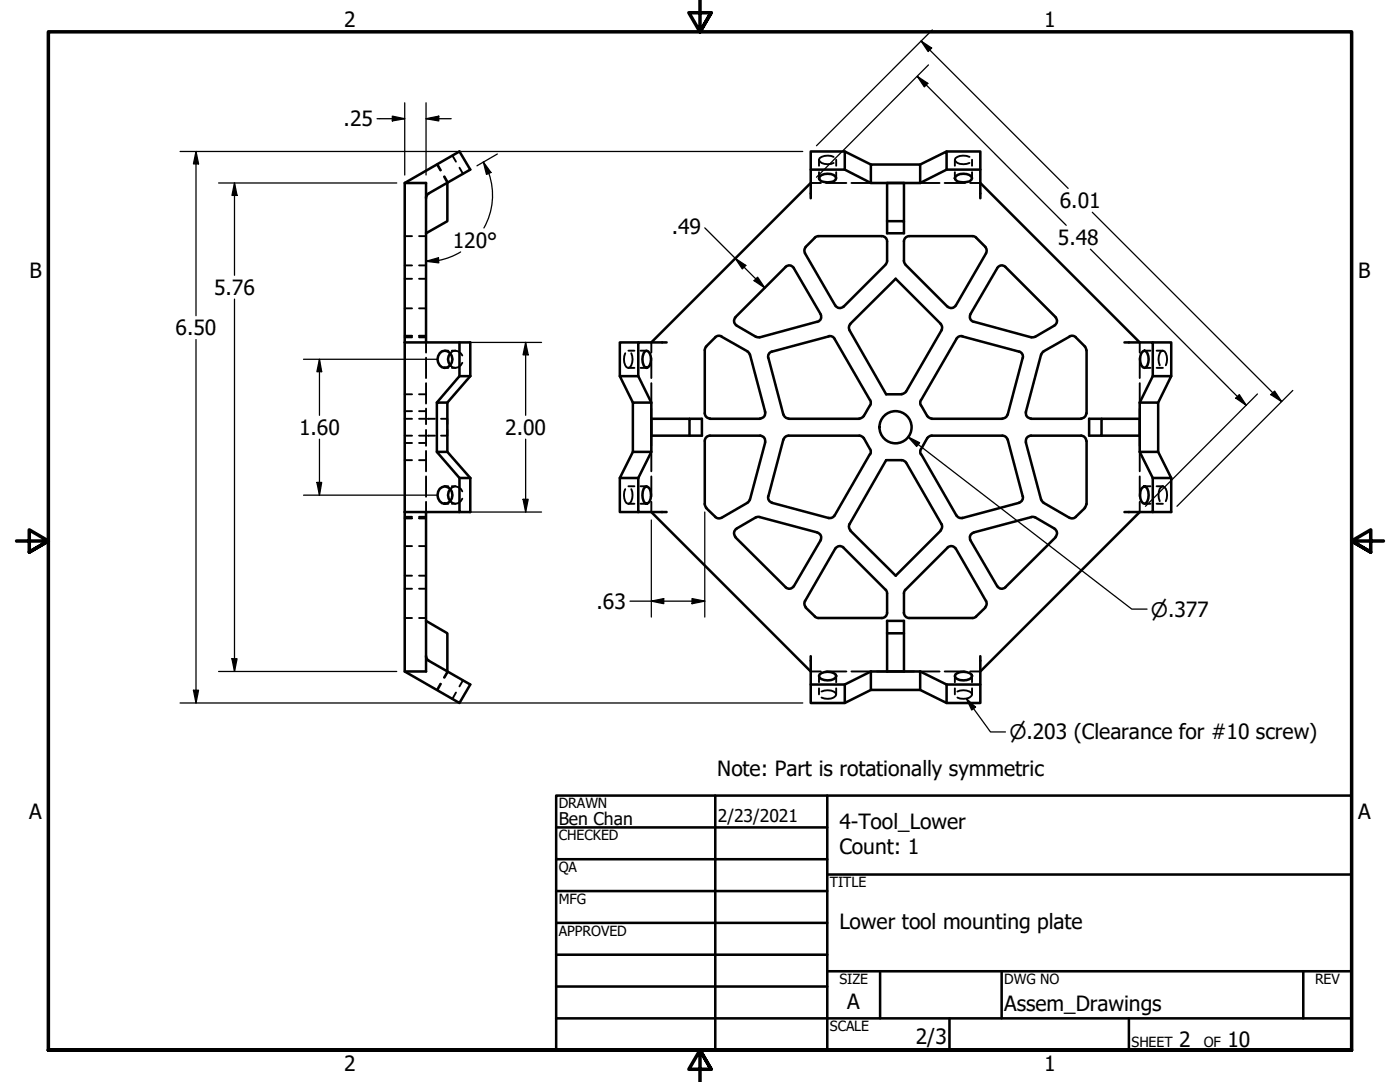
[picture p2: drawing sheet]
<svg xmlns="http://www.w3.org/2000/svg" width="279mm" height="216mm" viewBox="0 0 279 216" stroke-linecap="round" stroke-linejoin="round" font-family="sans-serif">
<!-- layer: Hidden (ANSI) -->
<g fill="none" stroke="#000" stroke-width=".38">
<path d="M87.2 32.8l.7 1.2M87.3 32.8l.7 1.2M88.6 35.2l.7 1.3M88.7 35.2l.7 1.2M90.3 31.1l.7 1.2M91.7 33.5l.7 1.2M161.8 36.5h2M163.4 31.9a2.18 2.18 0 0 0 3 .6M163.4 31.9v1.2M163.4 34.4v1.2M164.8 36.5h4.1M166.4 31.3a2.84 2.84 0 0 0-2.8 .3l-.2 .3"/>
<path d="M166.9 31.9v1.2M166.9 34.4v1.2M169.9 36.5h4.1M175 36.5h2M180.4 36.5h2M183.5 36.5h4M188.5 36.5h4.1M190.6 31.9a2.12 2.12 0 0 0 2.9 .6M190.6 31.9v1.2M190.6 34.4v1.2M193.5 31.3a2.84 2.84 0 0 0-2.8 .3l-.1 .3M193.6 36.5h2"/>
<path d="M194 31.9v1.2M194 34.4v1.2M80.8 47.1h1.4M80.8 53h1.4M80.8 55.6h1.4M83.6 47.1h1.4M83.6 53h1.4M83.6 55.6h1.4M80.8 67h1.4M80.8 61.5h1.4M80.8 67.1h1.4M80.8 67.3h1.4"/>
<path d="M80.8 78.7h1.4M83.6 67h1.4M83.6 61.5h1.4M83.6 67.1h1.4M83.6 67.3h1.4M83.6 78.7h1.4M85 68.3v2.1M85 71.4v4M85 76.5v4M88.8 73.4h.7M88.8 70h.7M89.9 70.5a1.4 1.4 0 0 1 2.4 .4"/>
<path d="M90.2 73.4h.7M90.2 70h.7M92.3 72.4a1.41 1.41 0 0 1-2.4 .5M124.8 70.5a2.84 2.84 0 0 0 .2 2.8l.4 .1M125.4 73.4h1.2M125.4 70h1.2M126 70.5a2.84 2.84 0 0 1-.3 2.8l-.3 .1M127.8 73.4h1.2M127.8 70h1.2M130 68.3v2.1M130 71.4v4M130 76.5v4"/>
<path d="M227.5 68.3v2.1M227.5 71.4v4M227.5 76.5v4M228.4 73.4h1.2M228.4 70h1.2M230.8 73.4h1.3M230.8 70h1.3M232.1 70a1.52 1.52 0 0 0-.9 1.7l.3 1.2M232.1 70a1.83 1.83 0 0 1 .8 2.3l-.2 .6M80.8 83.6h1.4M80.8 86.9h1.4M80.8 91.8h1.4"/>
<path d="M80.8 82h1.4M80.8 88.4h1.4M83.6 83.6h1.6M83.6 86.9h1.6M83.6 91.8h1.4M83.6 82h1.4M83.6 88.4h1.4M85 81.5v3.1M85 85.8v3.2M85 90v4M85 95.1v4M85.4 83.6h1.4"/>
<path d="M85.4 86.9h1.4M88 83.6h1.3v1M88.8 97h.7M89.3 85.8v1.1h-1.3M89.9 97.6a1.35 1.35 0 0 1 1.3-.6 1.35 1.35 0 0 1 1.1 1M90.2 97h.7M92.3 99.5a1.41 1.41 0 0 1-2.4 .5M124.8 97.6a2.84 2.84 0 0 0 .2 2.8l.4 .1M125.4 97h1.2M126 97.6a2.84 2.84 0 0 1-.3 2.8l-.3 .1M127.8 97h1.2M130 81.5v2.1"/>
<path d="M130 86.9v2.1M130 90v4M130 95.1v4M227.5 81.5v2.1M227.5 86.9v2.1M227.5 90v4M227.5 95.1v4M228.4 97h1.2M230.8 97h1.3M232.1 97a1.55 1.55 0 0 0-.9 1.8l.3 1.2M232.1 97a2.32 2.32 0 0 1 .6 3M80.8 117.5h1.4"/>
<path d="M80.8 103.4h1.4M80.8 109h1.4M80.8 103.1h1.4M80.8 114.9h1.4M83.6 117.5h1.4M83.6 103.4h1.4M83.6 109h1.4M83.6 103.1h1.4M83.6 114.9h1.4M85 100.1v2.1M88.8 100.5h.7M90.2 100.5h.7"/>
<path d="M125.4 100.5h1.2M127.8 100.5h1.2M130 100.1v2.1M227.5 100.1v2.1M228.4 100.5h1.2M230.8 100.5h1.3M80.8 123.3h1.4M83.6 123.3h1.4M87.9 136.4l-.7 1.3M88 136.5l-.7 1.2M89.3 134l-.7 1.2M89.4 134l-.7 1.3"/>
<path d="M91 138.2l-.7 1.2M92.4 135.8l-.7 1.2M161.8 134h2M163.4 134.9v1.2M163.4 137.4v1.2M164 138a2.84 2.84 0 0 1 2.8 .2l.1 .4M164.8 134h4.1M166.9 138.6a2.12 2.12 0 0 1-2.9 .6M166.9 134.9v1.2M166.9 137.4v1.2M169.9 134h4.1M175 134h2"/>
<path d="M180.4 134h2M183.5 134h4M188.5 134h4.1M190.6 134.9v1.2M190.6 137.4v1.2M191.1 138a2.84 2.84 0 0 1 2.8 .2l.1 .4M193.6 134h2M194 138.6a2.18 2.18 0 0 1-2.9 .6M194 134.9v1.2M194 137.4v1.2"/>
</g>
<!-- layer: Visible (ANSI) -->
<g fill="none" stroke="#000" stroke-width=".51">
<path d="M80.8 36.5l10.9-6.3 2.2 3.6-8.4 4.8M85.6 38.6l-.4 .4-.2 .5M89.3 36.5v7.6l-4.3 2.4M161.8 36.5l-31.8 31.8M163.6 35.2a2.49 2.49 0 0 1 3.2 0l.1 .4a1.41 1.41 0 0 1-1.7 .8l-1.2-.2-.4-.3-.2-.3zM168.6 33.8l5.2 2.7h9.8l5.3-2.7M168.6 33.8h-6.8v5.8M168.6 30.2h-6.8v3.6M173.8 36.5v-3.7h9.8v3.7M173.8 32.8l-5.2-2.6v3.6M183.6 32.8l5.3-2.6v3.6M188.9 33.8h6.7v5.8"/>
<path d="M188.9 30.2h6.7v3.6M190.7 35.2a2.49 2.49 0 0 1 3.2 0l.1 .4-.1 .3a2.73 2.73 0 0 1-3.2 0l-.1-.3zM195.6 36.5l31.9 31.8M158.4 53.5a1.05 1.05 0 0 0-1.6-.2l-10.1 10M158.4 53.5l5.4 9.2M160.8 49.3a1.05 1.05 0 0 0-.1 1.2l6 10.5M163.4 47.1l-.8 .3-1.8 1.9M163.4 47.1h12.6a1.05 1.05 0 0 1 1 1.1M176.7 52.8l-8.4 8.4M177 52l-.3 .8M177 44.1h3.4v2.4h-3.4v-10h3.4v7.6M177 48.2v3.9"/>
<path d="M180.4 52l.3 .8M180.4 48.2v3.9M180.7 52.8l8.4 8.4M194.1 47.1h-12.6a1.05 1.05 0 0 0-1.1 1.1M194.1 47.1l.7 .3 1.9 1.9M196.6 49.3a1.1 1.1 0 0 1 .2 1.2l-6.1 10.4a1.05 1.05 0 0 1-1.6 .3M199 53.5l-5.3 9.2a1.05 1.05 0 0 0 .6 1.5M199 53.5a1.05 1.05 0 0 1 1.7-.2l10 10M80.8 68.3v-31.8h4.2v31.8M80.8 68.3h13.1v6.8M80.8 68.3v33.9M87.8 70.5a1.47 1.47 0 0 1 1.7-.3 1.47 1.47 0 0 1 .8 1.5 1.51 1.51 0 0 1-1.5 1.7 1.51 1.51 0 0 1-1.5-1.7l.1-.6z"/>
<path d="M89.9 70.5a1.86 1.86 0 0 0 0 2.4M91.7 68.3v6.8M93.9 75.1l-4.6 5.2v9.9l4.6 5.2M93.9 75.1h-2.2l-4.5 5.2M127.4 75.1l2.6 5.2v9.9l-2.6 5.2M127.4 75.1h-3.7l2.6 5.2M127.4 68.3h-3.7v6.8M128.7 70.1l.3-.1a2.16 2.16 0 0 1 .3 3.3l-.3 .1a1.83 1.83 0 0 1-.7-2.3zM133 68.3h-5.6v6.8M141 69.1l-.3 .8v12.6a1.05 1.05 0 0 0 1 1M144 67.1a1.05 1.05 0 0 0-1.3 .2l-1.8 1.9M144 67.2l5.2 2.9"/>
<path d="M146.8 63.3a1.05 1.05 0 0 0 .2 1.6M147 65l3.8 2.2M149.1 70.1l.5 .7M149.7 70.7l3 11.5M150.8 67.2l.8 .1M153.4 71.4l2.9 11.3M163.1 64.2l-11.5 3.1M163.8 62.7a1.05 1.05 0 0 1-.7 1.5M165.4 67.1a1.05 1.05 0 0 1 1.1 .5l7.1 12.2M165.4 67.1l-11.3 3a1.05 1.05 0 0 0-.8 1.3M166.7 60.9a1.05 1.05 0 0 0 1.6 .3M169.7 64.6l9.1-9 9 9"/>
<path d="M169.7 64.6a1.05 1.05 0 0 0-.1 1.3l7.2 12.8h3.2M173.7 79.8l.1 .6-.1 .5M180.8 78.1l-.3 .4-.6 .1M183.8 79.8l-.2 .6 .2 .5M187.7 64.6a1.05 1.05 0 0 1 .2 1.3l-7.1 12.2M190.9 67.6l-7.1 12.2M192 67.1l11.4 3.1M192.1 67.1a1.05 1.05 0 0 0-1.2 .5M194.4 64.2l11.4 3.1M203.4 70.1a1.05 1.05 0 0 1 .7 1.3l-3 11.3M206.6 67.2l-.8 .1M207.8 70.7l-3.1 11.5"/>
<path d="M210.4 65l-3.8 2.2M210.6 63.3a1.05 1.05 0 0 1-.2 1.6M213.4 67.2l-5.1 2.9-.5 .7M213.4 67.1a1.05 1.05 0 0 1 1.3 .2l1.8 1.9M216.5 69.1l.3 .8M216.9 69.9v12.6M224.4 68.3h5.7v6.8M228.1 70.1l.3-.1a1.83 1.83 0 0 1 .8 2.3l-.5 1-.3 .1a2.16 2.16 0 0 1-.3-3.3zM230.1 68.3h3.6v6.8M230.1 75.1l-2.6 5.2v9.9l2.6 5.2M230.1 75.1h3.6l-2.6 5.2M87.2 90.2l4.5 5.2h2.2"/>
<path d="M87.8 97.5a1.56 1.56 0 0 1 2 0 1.56 1.56 0 0 1 .4 1.9 1.47 1.47 0 0 1-1.8 1.1 1.47 1.47 0 0 1-1.1-1.7l.1-.7zM89.3 80.3h-2.1v9.9h2.1M89.9 97.6a1.86 1.86 0 0 0 0 2.4M91.7 95.4v6.8h2.2v-6.8M123.7 95.4v6.8h3.7M126.3 90.2l-2.6 5.2h3.7M127.4 95.4v6.8h5.6M128.7 97.2l.3-.2a2.21 2.21 0 0 1 .3 3.4l-.3 .1a1.6 1.6 0 0 1-.8-1.7l.1-.7zM130 80.3h-3.7v9.9h3.7M137.6 83.6h-7.6v3.3h10.1v-3.3h-2.5v3.3M140.7 88v12.6M141.7 83.6h10"/>
<path d="M141.7 86.9h10M141.7 86.9a1.05 1.05 0 0 0-1 1.1M149.6 99.7l-.5 .6M151.7 86.9a1.05 1.05 0 0 1 1 1.4M152.7 82.2a1.05 1.05 0 0 1-1 1.3M152.7 88.3l-3 11.4M153.3 99a1.05 1.05 0 0 0 .8 1.3M156.3 87.7l-2.9 11.3M156.4 82.7a1.05 1.05 0 0 0 1 .8M157.4 86.9a1.05 1.05 0 0 0-1 .8M157.4 83.6h14.1M157.4 86.9h14.1"/>
<path d="M171.5 86.9l.7 .3 1.4 2.4M173.6 80.9l-1.4 2.3-.7 .3M173.6 90.6l-7.1 12.3a1.05 1.05 0 0 1-1.1 .4M173.7 89.6l.1 .5-.1 .6M179.9 91.8l.6 .2 .3 .3M180 91.8h-3.2l-7.3 12.8M180.8 92.3l7.1 12.3M183.8 89.6l-.2 .5 .2 .6M183.8 80.9l1.4 2.3 .8 .3M183.8 90.6l7.1 12.3M185.9 83.6h14.1M200 86.9l-14.3 .1-.6 .5-1.3 2.1"/>
<path d="M200.1 86.9a1.05 1.05 0 0 1 1 .8M201.1 82.7a1.05 1.05 0 0 1-1 .8M201.1 87.7l3 11.3a1.05 1.05 0 0 1-.7 1.3M204.7 88.3l3.1 11.4M204.8 82.2a1.05 1.05 0 0 0 1 1.3M205.7 83.6h10.1M207.8 99.7l.5 .6 5.1 3M215.7 86.9a1.05 1.05 0 0 1 1.1 1.1M215.8 86.9h-10a1.05 1.05 0 0 0-1 1.4M216.8 82.5a1.05 1.05 0 0 1-1.1 1M216.9 88v12.6M219.8 83.6v3.3h-2.4v-3.3h10.1v3.3h-7.7"/>
<path d="M227.5 80.3h3.6v9.9h-3.6M227.8 97.5l.6-.5a2.34 2.34 0 0 1 .3 3.4l-.3 .1a1.52 1.52 0 0 1-.9-1.7zM230.1 95.4v6.8h-5.7M231.1 90.2l2.6 5.2h-3.6M233.7 95.4v6.8h-3.6M80.8 102.2v31.8h4.2v-31.8M80.8 102.2h10.9M130 102.2l31.8 31.8M140.7 100.6l.3 .7M140.9 101.3l1.8 1.8a1.05 1.05 0 0 0 1.3 .2M147 105.5a1.05 1.05 0 0 0-.2 1.6M149.2 100.3l-5.2 3"/>
<path d="M150.8 103.3l-3.8 2.2M150.8 103.3l.8-.1 11.5 3M154.1 100.3l11.3 3.1M160.7 119.9a1.05 1.05 0 0 0 .1 1.3M163.1 106.3a1.05 1.05 0 0 1 .7 1.5l-5.4 9.2a1.07 1.07 0 0 1-1.6 .2l-10.1-10M169.6 104.5a1.05 1.05 0 0 0 .1 1.3M169.7 105.9l9.1 9 9-9M177 118.4l-.3-.7-8.4-8.4a1.05 1.05 0 0 0-1.6 .2l-6 10.5M177 118.4v3.9a1.05 1.05 0 0 1-1 1h-12.6M180.4 118.4v3.9a1.05 1.05 0 0 0 1.1 1h12.6M187.9 104.5a1.05 1.05 0 0 1-.2 1.3M190.7 109.5a1.03 1.03 0 0 0-1.6-.2l-8.4 8.4-.3 .7"/>
<path d="M190.8 109.5l6 10.5M190.9 102.9a1.05 1.05 0 0 0 1.2 .4M194.3 106.3a1.07 1.07 0 0 0-.6 1.5l5.3 9.2a1.05 1.05 0 0 0 1.7 .2l10-10M196.8 119.9a1.05 1.05 0 0 1-.2 1.3M203.4 100.3l-11.4 3.1M206.6 103.3l-.8-.1-11.4 3M206.6 103.3l3.8 2.2a1.05 1.05 0 0 1 .2 1.6M216.5 101.3l-1.8 1.8a1.05 1.05 0 0 1-1.3 .2M216.8 100.6l-.3 .7M227.5 102.2l-31.9 31.8M85 123.9l4.3 2.5v7.6M85 130.9l.2 .5 .4 .4"/>
<path d="M85.5 131.8l8.4 4.8-2.2 3.7-10.9-6.3M160.8 121.2l1.8 1.8 .8 .3M161.8 130.9v5.7h6.8M161.8 136.6v3.7h6.8M163.6 134.6a2.73 2.73 0 0 1 3.2 0l.1 .3a1.52 1.52 0 0 1-1.7 .9 1.52 1.52 0 0 1-1.8-.9zM168.6 136.6l5.2-2.6h9.8l5.3 2.6M168.6 136.6v3.7l5.2-2.6M173.8 134v3.7h9.8v-3.7M177 126.4v7.6h3.4v-10.1h-3.4v2.5h3.4M188.9 136.6v3.7l-5.3-2.6M190.7 134.6a2.73 2.73 0 0 1 3.2 0l.1 .3a1.52 1.52 0 0 1-1.7 .9 1.52 1.52 0 0 1-1.7-.9zM195.6 130.9v5.7h-6.7"/>
<path d="M195.6 136.6v3.7h-6.7M196.7 121.2l-1.9 1.8-.7 .3"/>
<circle cx="178.7" cy="85.2" r="3.2"/>
</g>
<!-- layer: Border (ANSI) -->
<path d="M139.7 0v6.3l-2.2-3.8h4.4l-2.2 3.8 2.2-3.8M3.3 107.9h6.4l-3.9-2.2v4.5l3.9-2.3-3.9 2.3M276.1 107.9h-6.4l3.9-2.2v4.5l-3.9-2.3 3.9 2.3M9.7 209.5v-203.2h260v203.2h-260h260M141.9 213.4l-2.2-3.9 2.2 3.9h-4.4l2.2-3.9v6.4" fill="none" stroke="#000" stroke-width=".7"/>
<!-- layer: Title (ANSI) -->
<g fill="none" stroke="#000" stroke-width=".51">
<path d="M111 158.8h158.7v50.7h-158.7zM142.7 158.8v50.7M165.1 158.8v50.7M111 165.1h54.1M111 171.4h54.1M111 177.8h54.1M165.1 174.5h104.6M111 184.1h54.1M111 190.5h54.1M111 196.8h54.1M165.1 193.8h104.6M175.6 193.8v9.4"/>
<path d="M199.9 193.8v9.4M260.1 193.8v9.4M111 203.2h158.7M189.5 203.2v6.3M225.3 203.2v6.3"/>
</g>
<!-- layer: Dimension (ANSI) -->
<g fill="none" stroke="#000" stroke-width=".25">
<path d="M183.1 15.2l2.1 1.4-.7 .7zM183.1 15.2l29.7 29.8M183.8 8.2l2.1 1.4-.7 .7zM183.8 8.2l29.4 29.4M185.3 13l-22.4 22.4M186.1 6l-23.2 23.1M35.9 30.2h124.3M39.1 30.2l.5 2.5h-1zM39.1 30.2v32.8M43.6 36.5h35.6M46.8 36.5l.5 2.5h-1zM46.8 36.5v18.4"/>
<path d="M75.2 23.7h5.6M78.3 23.2l2.5 .5-2.5 .4zM80.8 20.5v14.4M85 23.7l2.6-.5v.9zM85 23.7h5M85 20.5v14.4M96.5 32.3l1.5 2.1-.9 .4zM96.5 32.3l1 2.3M97.6 34.6a13.2 13.2 0 0 1-1 10.9M99.3 30.7l-4.1 2.4M46.8 59.7v74.3M85 52.1l2.5-.7 .1 1.1z"/>
<path d="M87.5 51.9l-2.5 .2M91.9 50.3l-2.4 1.1-2 .6M140.7 45.5l12 12M146.7 51.6l2.1 1.4-.7 .7zM151.2 55.3l1.5 2.2-2.2-1.5zM217.6 49.7l31.1 31.2M218 42.4l37.8 37.7M39.1 67.8v72.5M60.6 71.7h26.6M63.8 71.7l.4 2.5h-1zM63.8 71.7v11.2M93.3 68.3h14.8"/>
<path d="M104.9 68.3l.5 2.5h-1zM104.9 68.3v14.6M247.3 78.7l1.4 2.2-2.1-1.5zM251 78.6l-22.4 22.4M253.6 78.7l.8-.7 1.4 2.1zM258 77.9l-23.1 23.1M60.6 98.8h26.6M63.2 96.3h1l-.4 2.5zM63.8 87.6v11.2M104.4 99.6h1l-.5 2.6zM104.9 87.6v14.6M181.2 87.2l2.3 1.1-.6 .8z"/>
<path d="M181.2 87.2l44.7 34.3h3M93.3 102.2h14.8M125.7 120h15M130 120l2.5-.6v1.1zM130 103.8v19.3M138.1 119.4l2.6 .6-2.6 .5zM140.7 102.2v20.9M38.6 137.7h1l-.5 2.6zM43.6 134h35.6M46.3 131.4h1l-.5 2.6zM192.8 139.4l1.9 1.7-.8 .6zM192.8 139.4l4.9 6.6h3"/>
<path d="M35.9 140.3h124.3"/>
</g>
<g fill="#000">
<path d="M183.1 15.2l2.1 1.4-.7 .7z" fill-rule="evenodd"/>
<path d="M183.8 8.2l2.1 1.4-.7 .7z" fill-rule="evenodd"/>
<path d="M39.1 30.2l.5 2.5h-1z" fill-rule="evenodd"/>
<path d="M46.8 36.5l.5 2.5h-1z" fill-rule="evenodd"/>
<path d="M78.3 23.2l2.5 .5-2.5 .4z" fill-rule="evenodd"/>
<path d="M85 23.7l2.6-.5v.9z" fill-rule="evenodd"/>
<path d="M96.5 32.3l1.5 2.1-.9 .4z" fill-rule="evenodd"/>
<path d="M85 52.1l2.5-.7 .1 1.1z" fill-rule="evenodd"/>
<path d="M146.7 51.6l2.1 1.4-.7 .7z" fill-rule="evenodd"/>
<path d="M151.2 55.3l1.5 2.2-2.2-1.5z" fill-rule="evenodd"/>
<path d="M63.8 71.7l.4 2.5h-1z" fill-rule="evenodd"/>
<path d="M104.9 68.3l.5 2.5h-1z" fill-rule="evenodd"/>
<path d="M247.3 78.7l1.4 2.2-2.1-1.5z" fill-rule="evenodd"/>
<path d="M253.6 78.7l.8-.7 1.4 2.1z" fill-rule="evenodd"/>
<path d="M63.2 96.3h1l-.4 2.5z" fill-rule="evenodd"/>
<path d="M104.4 99.6h1l-.5 2.6z" fill-rule="evenodd"/>
<path d="M181.2 87.2l2.3 1.1-.6 .8z" fill-rule="evenodd"/>
<path d="M130 120l2.5-.6v1.1z" fill-rule="evenodd"/>
<path d="M38.6 137.7h1l-.5 2.6z" fill-rule="evenodd"/>
<path d="M46.3 131.4h1l-.5 2.6z" fill-rule="evenodd"/>
<path d="M138.1 119.4l2.6 .6-2.6 .5z" fill-rule="evenodd"/>
<path d="M192.8 139.4l1.9 1.7-.8 .6z" fill-rule="evenodd"/>
</g>
<g font-size="4.2">
<text x="68.7" y="5.3">2</text>
<text x="208.4" y="5.3">1</text>
<text x="68.6" y="25.2">.25</text>
<text x="211.5" y="41.5">6.01</text>
<text x="134" y="46.7">.49</text>
<text x="90.4" y="49.4">120°</text>
<text x="211.1" y="48.9">5.48</text>
<text x="5.9" y="55.5">B</text>
<text x="42.7" y="58.9">5.76</text>
<text x="271.1" y="55.5">B</text>
<text x="35.1" y="66.9">6.50</text>
<text x="59.7" y="86.7">1.60</text>
<text x="100.8" y="86.7">2.00</text>
<text x="119.1" y="121.5">.63</text>
<text x="143.1" y="154.9">Note: Part is rotationally symmetric</text>
<text x="5.8" y="163.4">A</text>
<text x="167.5" y="165.4">4-Tool_Lower</text>
<text x="271" y="163.4">A</text>
<text x="167.5" y="170.4">Count: 1</text>
<text x="167.5" y="185.4">Lower tool mounting plate</text>
<text x="169.1" y="201.3">A</text>
<text x="200.4" y="201.8">Assem_Drawings</text>
<text x="182.8" y="208.4">2/3</text>
<text x="235.3" y="209">2</text>
<text x="245" y="209">10</text>
<text x="68.7" y="213.6">2</text>
<text x="208.4" y="213.6">1</text>
</g>
<g font-size="4">
<text x="229.7" y="123.1">⌀.377</text>
<text x="201.5" y="147.5">⌀.203 (Clearance for #10 screw)</text>
</g>
<g font-size="3.5">
<text x="111.5" y="164.5">Ben Chan</text>
<text x="143.3" y="164">2/23/2021</text>
</g>
<g font-size="2.8">
<text x="111.5" y="161.3">DRAWN</text>
<text x="111.5" y="167.7">CHECKED</text>
<text x="111.5" y="174.1">QA</text>
<text x="165.6" y="177">TITLE</text>
<text x="111.5" y="180.4">MFG</text>
<text x="111.5" y="186.8">APPROVED</text>
<text x="167.5" y="196.4">SIZE</text>
<text x="200.4" y="196.4">DWG NO</text>
<text x="262.4" y="196.3">REV</text>
<text x="165.6" y="205.8">SCALE</text>
<text x="225.8" y="209">SHEET</text>
<text x="240.2" y="209">OF</text>
</g>
</svg>
